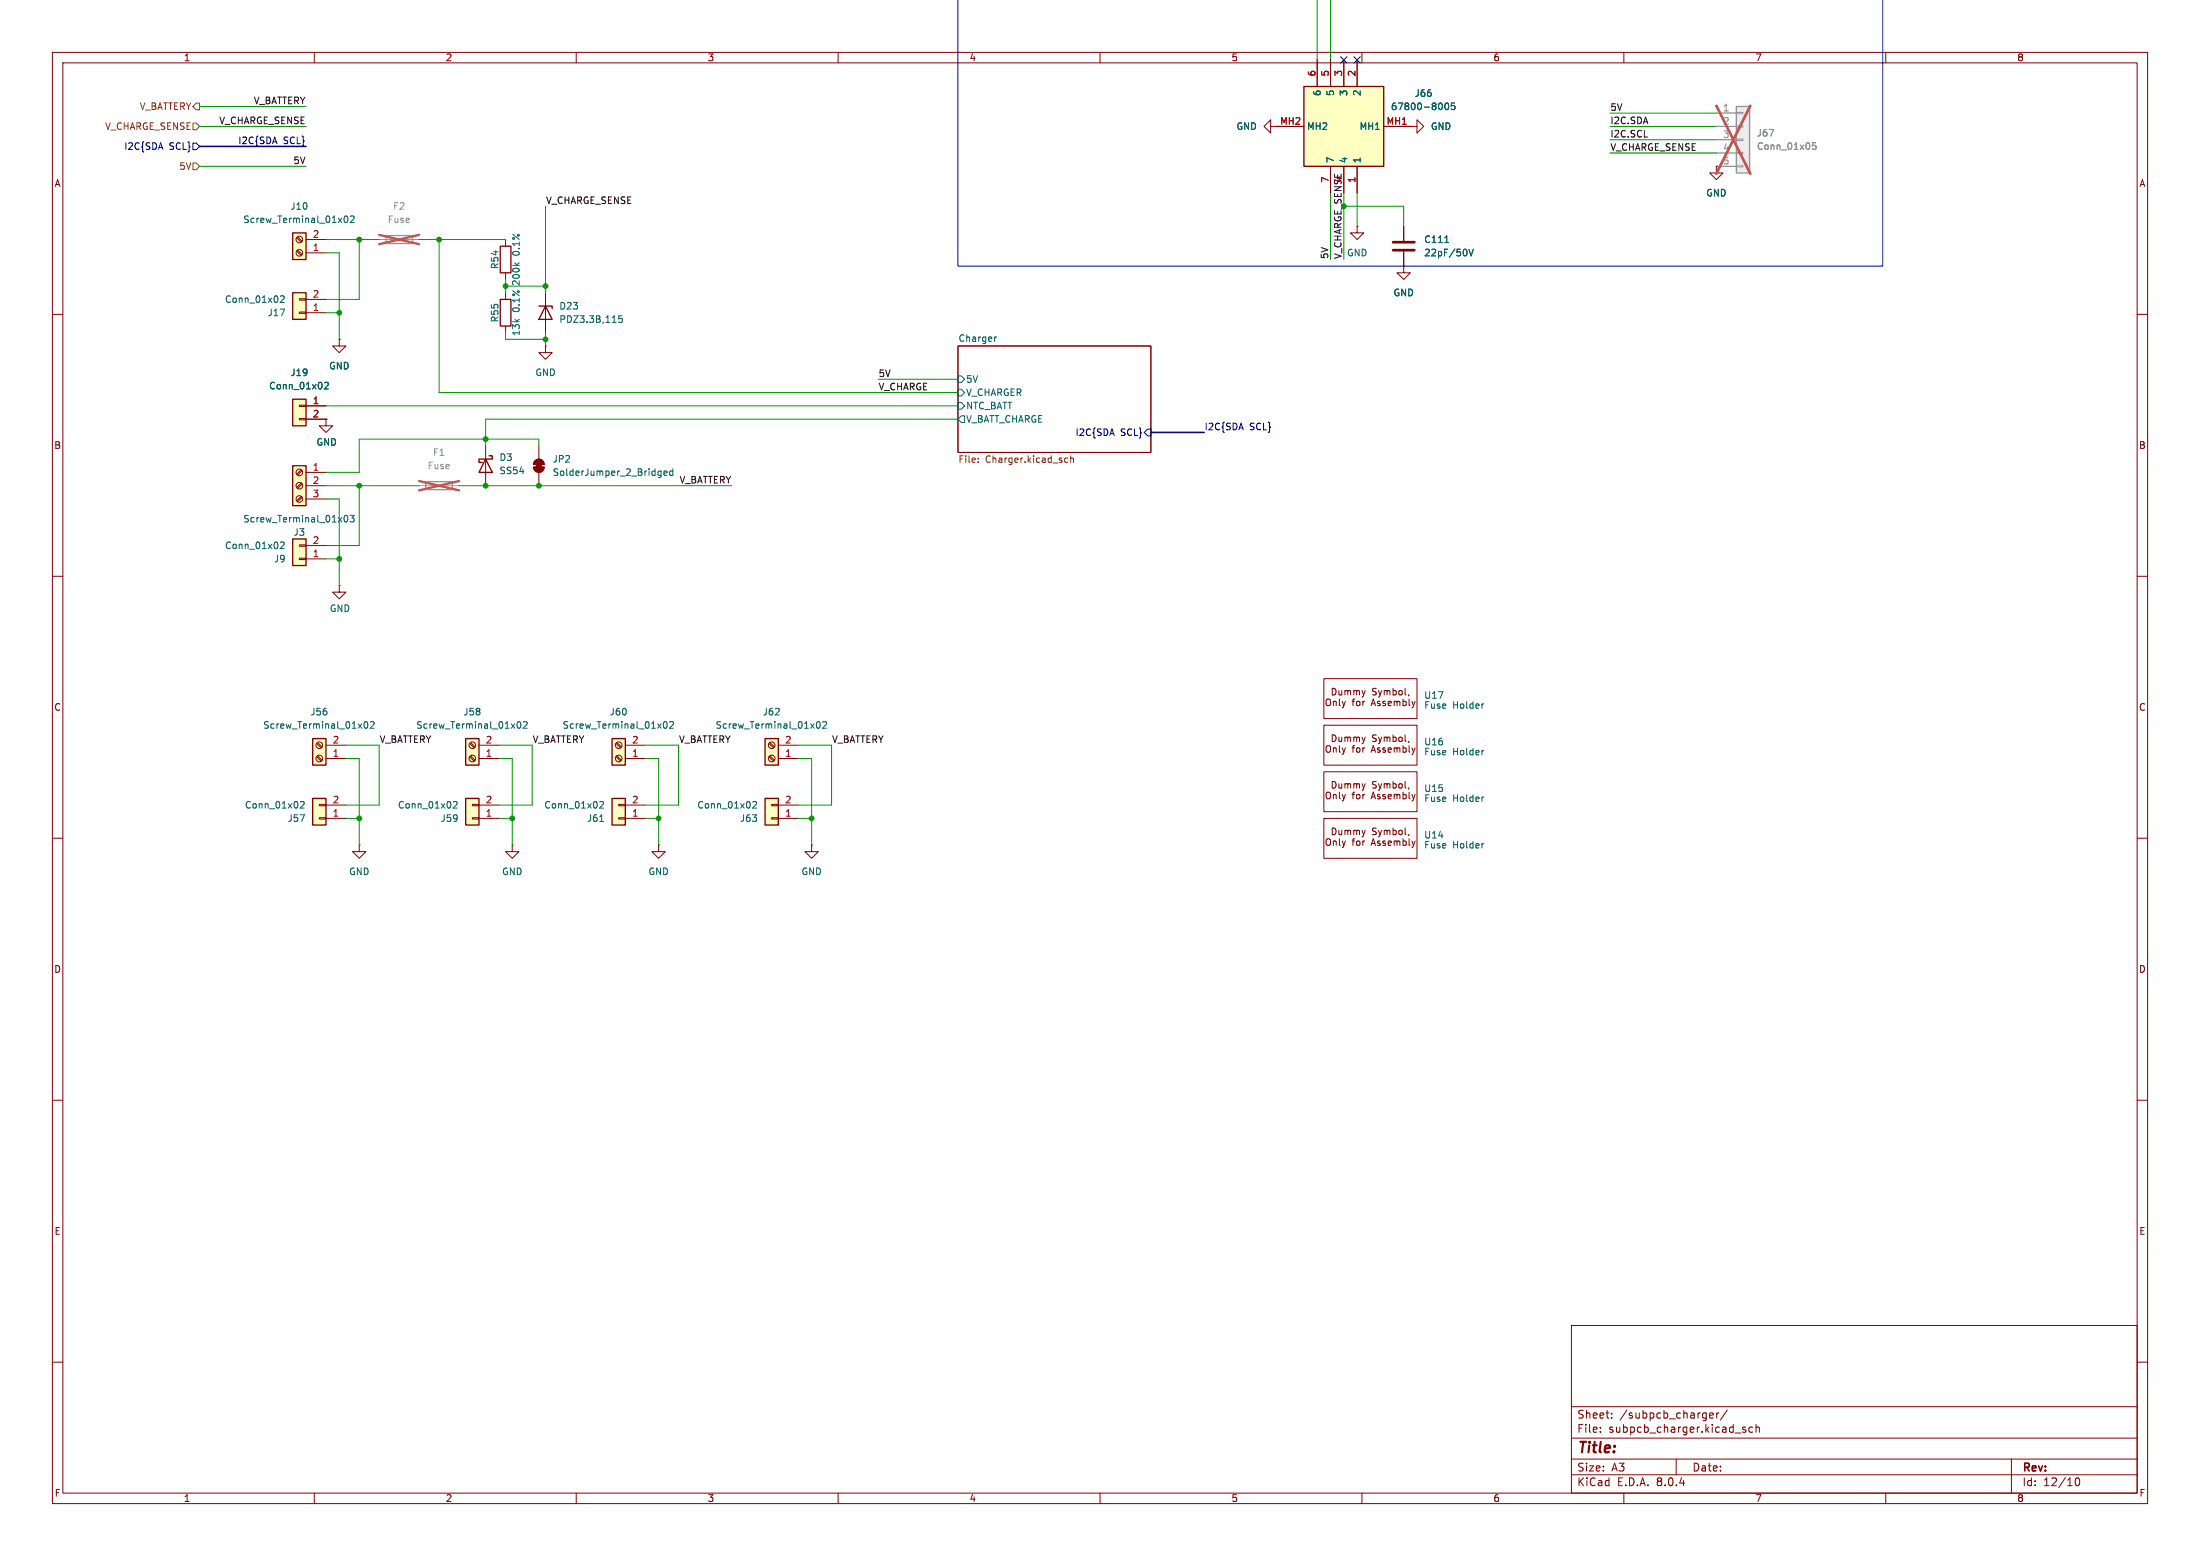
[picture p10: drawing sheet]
<svg xmlns="http://www.w3.org/2000/svg" width="420mm" height="297mm" viewBox="0 0 420 297" stroke-linecap="round" stroke-linejoin="round" font-family="sans-serif">
<g fill="none" stroke="#840000" stroke-width=".19">
<path d="M10 10h400v277h-400zM12 12h396v273h-396zM60 10v2M110 10v2M160 10v2M210 10v2M260 10v2M310 10v2M360 10v2M10 60h2M408 60h2M182.9 66h36.8v20.4h-36.8z"/>
<path d="M10 110h2M408 110h2M10 160h2M408 160h2M68.6 161.3v1.3h1.2l-1.2 1.2-1.3-1.2h1.3M68.6 161.3h.1M97.8 161.3v1.3h1.3l-1.3 1.2-1.3-1.2h1.3M97.8 161.3h.1M125.7 161.3v1.3h1.3l-1.3 1.2-1.2-1.2h1.2M125.7 161.3h.1M154.9 161.3v1.3h1.3l-1.3 1.2-1.2-1.2h1.2M154.9 161.3h.1"/>
<path d="M10 210h2M408 210h2M10 260h2M300 253h108v32h-108zM408 260h2M300 278.5h108M300 274.5h108M300 268.5h108M305.5 273.2v.2M305.5 272.5v.1M307.7 270.5v.2M307.7 269.8v.1"/>
<path d="M320 278.5v3M326.4 270.2l.7-.2-.1-.2-.4-.1-.2 .2v.7h.6M327.7 269.7v1M328.2 269.7l-.3 .1-.2 .2M329.7 269.1l-1.3 1.9M333.2 272.5l-.3-.1-.2 .2v.2l.5 .2v.3h-.5M334.6 272.5l-.4-.1-.3 .3 .1 .6h.6M335.2 272.5l.2-.1 .4 .1 .1 .9M335.2 271.9v1.5M384 278.5v6.5M60 285v2M110 285v2"/>
<path d="M160 285v2M210 285v2M260 285v2M300 281.5h108M310 285v2M360 285v2M396.4 282.2l.1-.1a.8 .8 0 0 1 .5 .7 .8 .8 0 0 1-.5 .8 1 1 0 0 1-.1-1.4z"/>
</g>
<path d="M182.9 74.3h.6l.6 .6-.6 .7h-.6zM182.9 76.8h.6l.6 .7-.6 .6h-.6zM182.9 71.8h.6l.6 .6-.6 .6h-.6zM183.5 79.4h.6v1.2h-.6l-.6-.6zM190.2 64.3l-.3 .3" fill="none" stroke="#006464" stroke-width=".19"/>
<path d="M218.4 82.6l.7-.7h.6v1.3h-.6z" fill="none" stroke="#000084" stroke-width=".19"/>
<path d="M186.7 88.1v.2M186.7 87.5v.1M203.3 88.1l.2 .2 .3-.1M203.8 87.5l-.3-.1-.2 .1M204.4 87.5l.2-.1 .3 .1v.8M204.4 87v1.3" fill="none" stroke="#725600" stroke-width=".19"/>
<path d="M116.8 141h2.6v5.1h-2.6z" fill="#ffffc2"/>
<path d="M116.8 141h2.6v5.1h-2.6z" fill="none" stroke="#840000" stroke-width=".25"/>
<g fill="none" stroke="#840000" stroke-width=".19">
<path d="M117.6 141.9l.9 .8M117.6 144.4l.9 .9M117.8 141.7l.8 .9M117.8 144.3l.8 .8M119.4 144.8h3.8M119.4 142.2h3.8"/>
<circle cx="118.1" cy="144.8" r=".63"/>
<circle cx="118.1" cy="142.2" r=".63"/>
</g>
<path d="M126.8 137.9l.1-.2a.68 .68 0 0 1 .5 .7 .68 .68 0 0 1-.5 .6l-.3-.5zM127.8 137.9l.5-.2 .3 .4-.8 .9h.8" fill="none" stroke="#006464" stroke-width=".19"/>
<path d="M248.9 16.5h15.3v15.3h-15.3z" fill="#ffffc2"/>
<path d="M248.9 16.5h15.3v15.3h-15.3z" fill="none" stroke="#840000" stroke-width=".25"/>
<path d="M251.5 11.4v5.1M254 11.4v5.1M256.5 11.4v5.1M259.1 11.4v5.1M242.6 24.1v-1.2l-1.3 1.2 1.3 1.3v-1.3h6.3M254 31.8v5M256.5 31.8v5M259.1 31.8v5M264.2 24.1h5M259.1 43.2v1.3h1.2l-1.2 1.2-1.3-1.2h1.3M259.1 43.2h.1" fill="none" stroke="#840000" stroke-width=".19"/>
<path d="M276 19.8l.1-.1a.68 .68 0 0 1 .5 .6 .68 .68 0 0 1-.5 .6l-.3-.5zM277.7 19.7h-.6l-.1 .6 .2-.2 .4 .1 .2 .2-.1 .4-.2 .1-.5-.1" fill="none" stroke="#006464" stroke-width=".19"/>
<path d="M116.8 152.4h2.6v5.1h-2.6z" fill="#ffffc2"/>
<path d="M269.2 24.1h1.3v-1.2l1.3 1.2-1.3 1.3v-1.3M269.2 24.1h.1M118.1 153.5h1.3v.3h-1.3zM118.1 156.1h1.3v.2h-1.3zM119.4 156.2h3.8M119.4 153.7h3.8" fill="none" stroke="#840000" stroke-width=".19"/>
<path d="M116.8 152.4h2.6v5.1h-2.6z" fill="none" stroke="#840000" stroke-width=".25"/>
<path d="M114.5 156.8h.7M114.5 153.1l.5-.1 .2 .3-.8 .9h.8" fill="none" stroke="#006464" stroke-width=".19"/>
<path d="M59.7 152.4h2.5v5.1h-2.5z" fill="#ffffc2"/>
<path d="M64.8 111.8v1.2h1.2l-1.2 1.3-1.3-1.3h1.3M64.8 111.8h.1M61 153.5h1.2v.3h-1.2zM61 156.1h1.2v.2h-1.2zM62.2 156.2h3.8M62.2 153.7h3.8" fill="none" stroke="#840000" stroke-width=".19"/>
<path d="M59.7 152.4h2.5v5.1h-2.5z" fill="none" stroke="#840000" stroke-width=".25"/>
<path d="M57.3 153.1l.5-.1 .3 .3-.8 .9h.8" fill="none" stroke="#006464" stroke-width=".19"/>
<path d="M59.7 141h2.5v5.1h-2.5z" fill="#ffffc2"/>
<path d="M59.7 141h2.5v5.1h-2.5z" fill="none" stroke="#840000" stroke-width=".25"/>
<g fill="none" stroke="#840000" stroke-width=".19">
<path d="M60.5 141.9l.8 .8M60.5 144.4l.8 .9M60.6 141.7l.9 .9M60.6 144.3l.9 .8M62.2 144.8h3.8M62.2 142.2h3.8"/>
<circle cx="61" cy="144.8" r=".63"/>
<circle cx="61" cy="142.2" r=".63"/>
</g>
<path d="M69.7 137.8l.1-.1a.68 .68 0 0 1 .4 .7 .68 .68 0 0 1-.4 .6 .84 .84 0 0 1-.1-1.2zM70.7 137.9l.5-.2 .2 .4-.8 .9h.8" fill="none" stroke="#006464" stroke-width=".19"/>
<path d="M88.9 152.4h2.5v5.1h-2.5z" fill="#ffffc2"/>
<path d="M90.2 153.5h1.2v.3h-1.2zM90.2 156.1h1.2v.2h-1.2zM91.4 156.2h3.8M91.4 153.7h3.8" fill="none" stroke="#840000" stroke-width=".19"/>
<path d="M88.9 152.4h2.5v5.1h-2.5z" fill="none" stroke="#840000" stroke-width=".25"/>
<path d="M86.6 153.1l.4-.1 .3 .3-.8 .9h.8" fill="none" stroke="#006464" stroke-width=".19"/>
<path d="M73.7 45h5v1.5h-5z" fill="none" stroke="#9c9b98" stroke-width=".25"/>
<path d="M72.4 45.7h7.6" fill="none" stroke="#9c9b98" stroke-width=".19"/>
<path d="M72.4 44.8l7.6 1.8M80 44.8l-7.6 1.8" fill="none" stroke="#e75356" stroke-width=".46"/>
<path d="M88.9 141h2.5v5.1h-2.5z" fill="#ffffc2"/>
<path d="M88.9 141h2.5v5.1h-2.5z" fill="none" stroke="#840000" stroke-width=".25"/>
<g fill="none" stroke="#840000" stroke-width=".19">
<path d="M64.8 64.8v1.2h1.2l-1.2 1.3-1.3-1.3h1.3M64.8 64.8h.1M89.7 141.9l.8 .8M89.7 144.4l.8 .9M89.8 141.7l.9 .9M89.8 144.3l.9 .8M91.4 144.8h3.8M91.4 142.2h3.8"/>
<circle cx="90.2" cy="142.2" r=".63"/>
<circle cx="90.2" cy="144.8" r=".63"/>
</g>
<path d="M98.9 137.8l.1-.1a.68 .68 0 0 1 .4 .7 .68 .68 0 0 1-.4 .6 .84 .84 0 0 1-.1-1.2zM99.9 137.9l.5-.2 .2 .4-.8 .9h.8" fill="none" stroke="#006464" stroke-width=".19"/>
<path d="M55.9 102.9h2.5v5.1h-2.5z" fill="#ffffc2"/>
<path d="M62.2 80v1.3h1.3l-1.3 1.3-1.2-1.3h1.2M62.2 80h.1M57.1 104h1.3v.3h-1.3zM57.1 106.6h1.3v.2h-1.3zM58.4 106.7h3.8M58.4 104.1h3.8" fill="none" stroke="#840000" stroke-width=".19"/>
<path d="M55.9 102.9h2.5v5.1h-2.5z" fill="none" stroke="#840000" stroke-width=".25"/>
<path d="M53.5 103.6l.5-.2 .3 .4-.8 .9h.8" fill="none" stroke="#006464" stroke-width=".19"/>
<path d="M55.9 76.2h2.5v5.1h-2.5z" fill="#ffffc2"/>
<path d="M57.1 79.9h1.3v.2h-1.3zM57.1 77.3h1.3v.3h-1.3zM58.4 77.5h3.8M58.4 80h3.8" fill="none" stroke="#840000" stroke-width=".19"/>
<path d="M55.9 76.2h2.5v5.1h-2.5z" fill="none" stroke="#840000" stroke-width=".25"/>
<path d="M62 73.1l.4-.1 .3 .3-.8 .9h.8" fill="none" stroke="#006464" stroke-width=".19"/>
<path d="M55.9 88.9h2.5v7.6h-2.5z" fill="#ffffc2"/>
<path d="M55.9 88.9h2.5v7.6h-2.5z" fill="none" stroke="#840000" stroke-width=".25"/>
<g fill="none" stroke="#840000" stroke-width=".19">
<path d="M57.5 94.7l-.9 .9M57.5 92.2l-.9 .8M57.5 89.7l-.9 .8M57.7 94.9l-.9 .9M57.7 92.4l-.9 .8M57.7 89.8l-.9 .9M58.4 90.2h3.8M58.4 92.7h3.8M58.4 95.3h3.8"/>
<circle cx="57.1" cy="92.7" r=".63"/>
<circle cx="57.1" cy="95.2" r=".63"/>
<circle cx="57.1" cy="90.2" r=".63"/>
</g>
<path d="M65.8 98.5l.2-.1a.68 .68 0 0 1 .4 .6 .68 .68 0 0 1-.4 .6l-.3-.4zM66.8 98.4h.8l-.4 .5 .4 .1v.5l-.2 .1-.6-.1" fill="none" stroke="#006464" stroke-width=".19"/>
<path d="M55.9 44.5h2.5v5h-2.5z" fill="#ffffc2"/>
<path d="M55.9 44.5h2.5v5h-2.5z" fill="none" stroke="#840000" stroke-width=".25"/>
<g fill="none" stroke="#840000" stroke-width=".19">
<path d="M56.6 45.4l.9 .8M56.6 47.9l.9 .9M56.8 45.2l.9 .9M56.8 47.8l.9 .8M58.4 48.3h3.8M58.4 45.7h3.8"/>
<circle cx="57.1" cy="45.7" r=".63"/>
<circle cx="57.1" cy="48.3" r=".63"/>
</g>
<path d="M65.9 41.3l.1-.1a.68 .68 0 0 1 .4 .7 .68 .68 0 0 1-.4 .6 .84 .84 0 0 1-.1-1.2zM66.9 41.3l.5-.1 .2 .4-.8 .9h.8" fill="none" stroke="#006464" stroke-width=".19"/>
<path d="M55.9 55.9h2.5v5.1h-2.5z" fill="#ffffc2"/>
<g fill="none" stroke="#840000" stroke-width=".19">
<path d="M57.1 57h1.3v.3h-1.3zM57.1 59.6h1.3v.2h-1.3zM58.4 59.7h3.8M58.4 57.2h3.8M96.5 45.7v1.3M96.5 52.1v1.2M96.5 55.9v1.3M104.1 55.9v7.6M268 43.2v2.8M268 48v2.8M96.5 62.2v1.3M104.1 66v1.3h1.3l-1.3 1.3-1.2-1.3h1.2"/>
<path d="M104.1 66h.1M92.7 85.1v7.6M101.9 89.2h2a1.02 1.02 0 0 1-1 1 1.02 1.02 0 0 1-1-1zM102.1 87.9a1.02 1.02 0 0 1 1.2-.2 1.02 1.02 0 0 1 .6 .9h-2zM102.9 85.1v2.5M102.9 90.2v2.5M252.7 129.5h17.8v7.7h-17.8zM253.2 133.6l.3-.2a.43 .43 0 0 1 .5 .5v.4a.42 .42 0 0 1-.4 .4 .42 .42 0 0 1-.4-.4zM254.3 131.4a.64 .64 0 0 1 .8 .6 .64 .64 0 0 1-.8 .7zM254.5 133.9v.8M254.5 134l.2-.1h.3l.1 .8M255.6 131.8l.1 .8 .3 .1 .1-.2"/>
<path d="M255.7 133.4v1.1l.2 .2M256.1 131.8v.9M256.2 133.9l.3 .8M256.5 134.7l-.3 .4M256.8 131.9l.3-.1 .2 .2M256.8 131.8v.9M256.8 133.9l-.3 .8M257.3 132l.2-.2 .3 .1v.8M257.3 132v.7M258.1 133.9h.5M258.4 131.9l.4-.1 .2 .2M258.4 131.8v.9"/>
<path d="M258.6 133.4l-.3 .2v1.1M259 132l.2-.2 .3 .1v.8M259 132v.7M259 134l.2-.1 .4 .1v.5l-.1 .1-.3 .1-.2-.1zM260 131.8l.3 .9M260.2 133.9v.8M260.3 132.7l-.3 .4M260.5 133.9l-.3 .2M260.6 131.8l-.3 .9M261.7 134.7l.5-1.3 .4 1.3M261.9 134.3h.6M262.7 131.4h-.4l-.3 .2 .1 .3 .6 .3v.3l-.2 .2-.5-.1"/>
<path d="M263.2 131.8l.3 .9M263.4 133.9h-.3l-.1 .1v.2l.4 .1v.3h-.4M263.5 132.7l-.3 .4M263.8 131.8l-.3 .9M264.3 131.9l.3-.1 .2 .2M264.3 131.8v.9M264.5 133.9h-.3l-.2 .1v.2l.5 .1v.3h-.5M264.8 132l.2-.2 .3 .1v.8M264.8 132v.7M265 134.3l.6-.1v-.3h-.4l-.2 .1 .1 .6h.5M265.9 131.9h.5l.1 .5M265.9 131.4v1.3"/>
<path d="M266.2 133.9v.8M266.7 134v.7M267 132.4v-.4l.3-.2 .3 .1 .1 .5M267.2 134v.7M267.8 133.4v1.3M268.2 131.4v1.1M268.4 134.6l-.2 .1-.4-.1M269 134.5l.2 .2M269.5 133.9l.3 .8M269.8 134.7l-.3 .4M270.1 133.9l-.3 .8"/>
</g>
<path d="M55.9 55.9h2.5v5.1h-2.5zM95.5 57.2h2v5h-2zM95.5 47h2v5.1h-2zM102.9 58.4h2.5v.5M104.1 58.4l1.3 2.6h-2.5zM92.7 87.6l1.3 2.6h-2.6zM93.3 87h.7v.6h-2.6v.7h.7" fill="none" stroke="#840000" stroke-width=".25"/>
<g fill="none" stroke="#006464" stroke-width=".19">
<path d="M53.5 56.6l.5-.1 .3 .3-.8 .9h.8M98.3 50.2l.5 .4M99.1 50.2l-.5 .3M275.8 46.3h.7M280 47.8v.8M280.4 47.6l.4 1.2 .5-1.2M118.8 60.3h-.6l-.1 .6 .2-.1h.4l.1 .2v.4l-.2 .1-.5-.1M125.8 89.9l.4 .1M126.2 89.9v1l-.2 .3M126.2 90.7h-.4M126.7 90.3l.7-.1-.1-.2-.4-.1-.2 .2 .1 .6h.5M128.4 90l-.3-.1-.3 .2 .2 .6h.4"/>
<path d="M128.4 89.5v1.2M283.1 134.4h.2"/>
</g>
<path d="M265.9 47.8h4.1M265.9 46.2h4.1" fill="none" stroke="#840000" stroke-width=".51"/>
<g fill="#840000" stroke="#840000" stroke-width=".19">
<path d="M102.4 88.4h1v1h-1z"/>
<path d="M101.9 89.2h2a1.02 1.02 0 0 1-1 1 1.02 1.02 0 0 1-1-1z"/>
<path d="M102.1 87.9a1.02 1.02 0 0 1 1.2-.2 1.02 1.02 0 0 1 .6 .9h-2z"/>
</g>
<path d="M81.3 91.9h5.1v1.6h-5.1z" fill="none" stroke="#9c9b98" stroke-width=".25"/>
<path d="M80 92.7h7.6" fill="none" stroke="#9c9b98" stroke-width=".19"/>
<path d="M80 91.8l7.6 1.8M87.6 91.8l-7.6 1.8" fill="none" stroke="#e75356" stroke-width=".46"/>
<path d="M331.5 20.3h2.5v12.7h-2.5z" fill="#ebeae8"/>
<path d="M327.7 21.6h3.8M327.7 24.1h3.8M327.7 26.7h3.8M327.7 29.2h3.8M327.7 31.8h3.8M331.5 31.6h1.2v.3h-1.2zM331.5 29.1h1.2v.2h-1.2zM331.5 26.5h1.2v.3h-1.2zM331.5 24h1.2v.3h-1.2zM331.5 21.5h1.2v.2h-1.2z" fill="none" stroke="#9c9b98" stroke-width=".19"/>
<path d="M331.5 20.3h2.5v12.7h-2.5z" fill="none" stroke="#9c9b98" stroke-width=".25"/>
<path d="M346.6 27.2h-.6v.7l.2-.2 .4 .1 .1 .2-.1 .4-.1 .1-.5-.1" fill="none" stroke="#939391" stroke-width=".19"/>
<path d="M327.7 20.2l6.4 12.9M334.1 20.2l-6.4 12.9" fill="none" stroke="#e75356" stroke-width=".46"/>
<g fill="none" stroke="#840000" stroke-width=".19">
<path d="M327.7 31.8v1.2h1.2l-1.2 1.3-1.3-1.3h1.3M327.7 31.8h.1M268 50.8v1.3h1.2l-1.2 1.2-1.3-1.2h1.3M268 50.8h.1M252.7 138.4h17.8v7.7h-17.8zM252.7 156.2h17.8v7.6h-17.8zM252.7 147.3h17.8v7.6h-17.8zM253.2 142.5l.3-.2a.43 .43 0 0 1 .5 .4v.5a.42 .42 0 0 1-.4 .4 .42 .42 0 0 1-.4-.4zM253.2 151.4l.3-.2a.43 .43 0 0 1 .5 .4v.5a.42 .42 0 0 1-.4 .4 .42 .42 0 0 1-.4-.4zM254.3 140.3a.64 .64 0 0 1 .8 .6 .64 .64 0 0 1-.8 .6zM254.3 149.2a.64 .64 0 0 1 .8 .6 .64 .64 0 0 1-.8 .6zM254.3 158.1a.64 .64 0 0 1 .8 .6 .64 .64 0 0 1-.8 .6z"/>
<path d="M254.5 142.7v.9M254.5 151.6v.9M254.5 142.9l.2-.2 .3 .1 .1 .8M254.5 151.8l.2-.2 .3 .1 .1 .8M255.6 158.5l.1 .8h.3l.1-.1M255.6 140.7l.1 .8h.3l.1-.1M255.6 149.6l.1 .8h.3l.1-.1M255.7 142.3v1.1l.2 .2M255.7 151.2v1.1l.2 .2M256.1 140.7v.8M256.1 149.6v.8M256.1 158.5v.8"/>
<path d="M256.2 142.7l.3 .9M256.2 151.6l.3 .9M256.5 143.6l-.3 .4M256.5 152.5l-.3 .4M256.8 158.6l.3-.1 .2 .2M256.8 140.7v.8M256.8 149.6v.8M256.8 158.5v.8M256.8 140.8l.3-.1 .2 .2M256.8 149.7l.3-.1 .2 .2M256.8 142.7l-.3 .9M256.8 151.6l-.3 .9"/>
<path d="M257.3 158.7l.2-.2h.3v.8M257.3 140.9v.6M257.3 149.8v.6M257.3 158.7v.6M257.3 140.9l.2-.2 .3 .1v.7M257.3 149.8l.2-.2h.3v.8M258.1 142.7h.5M258.1 151.6h.5M258.4 158.6l.4-.1 .2 .2M258.4 140.7v.8M258.4 149.6v.8M258.4 158.5v.8"/>
<path d="M258.4 140.8l.4-.1 .2 .2M258.4 149.7l.4-.1 .2 .2M258.6 142.3l-.3 .2v1.1M258.6 151.2l-.3 .2v1.1M259 158.7l.2-.2h.3v.8M259 140.9v.6M259 149.8v.6M259 158.7v.6M259 140.9l.2-.2 .3 .1v.7M259 149.8l.2-.2h.3v.8M259 142.9l.2-.2 .4 .2v.4l-.1 .2-.3 .1-.2-.1zM259 151.8l.2-.2 .4 .2v.4l-.1 .2-.3 .1-.2-.1z"/>
<path d="M260 158.5l.3 .8M260 140.7l.3 .8M260 149.6l.3 .8M260.2 142.7v.9M260.2 151.6v.9M260.3 159.3l-.3 .4M260.3 141.5l-.3 .5M260.3 150.4l-.3 .5M260.5 142.7l-.3 .3M260.5 151.6l-.3 .3M260.6 158.5l-.3 .8M260.6 140.7l-.3 .8"/>
<path d="M260.6 149.6l-.3 .8M261.7 143.6l.5-1.3 .4 1.3M261.7 152.5l.5-1.3 .4 1.3M261.9 143.2h.6M261.9 152.1h.6M262.7 158.1h-.4l-.3 .2 .1 .3 .6 .2v.4l-.2 .1h-.5M262.7 140.3h-.4l-.3 .2 .1 .3 .6 .3v.3l-.2 .1h-.5M262.7 149.2h-.4l-.3 .2 .1 .3 .6 .2v.4l-.2 .1h-.5M263.2 158.5l.3 .8M263.2 149.6l.3 .8M263.2 140.7l.3 .8M263.4 142.8l-.3-.1-.1 .2v.2l.4 .1v.3h-.4"/>
<path d="M263.4 151.7l-.3-.1-.1 .2v.2l.4 .1v.3h-.4M263.5 159.3l-.3 .4M263.5 141.5l-.3 .5M263.5 150.4l-.3 .5M263.8 149.6l-.3 .8M263.8 158.5l-.3 .8M263.8 140.7l-.3 .8M264.3 158.6l.3-.1 .2 .2M264.3 140.7v.8M264.3 149.6v.8M264.3 158.5v.8M264.3 140.8l.3-.1 .2 .2"/>
<path d="M264.3 149.7l.3-.1 .2 .2M264.5 142.8l-.3-.1-.2 .2v.2l.5 .1v.3h-.5M264.5 151.7l-.3-.1-.2 .2v.2l.5 .1v.3h-.5M264.8 158.7l.2-.2h.3v.8M264.8 140.9v.6M264.8 149.8v.6M264.8 158.7v.6M264.8 140.9l.2-.2 .3 .1v.7M264.8 149.8l.2-.2h.3v.8M265 143.2l.6-.2v-.2l-.4-.1-.2 .2 .1 .6h.5M265 152.1l.6-.2v-.2l-.4-.1-.2 .2 .1 .6h.5M265.9 158.5h.5l.1 .6"/>
<path d="M265.9 140.3v1.2M265.9 149.2v1.2M265.9 158.1v1.2M265.9 140.8h.5l.1 .5M265.9 149.6h.5l.1 .6M266.2 142.7v.9M266.2 151.6v.9M266.7 142.9v.7M266.7 151.8v.7M267 159.1v-.4l.3-.2 .3 .1 .1 .5M267 141.3v-.4l.3-.2 .3 .1 .1 .5M267 150.2v-.4l.3-.2 .3 .1 .1 .5"/>
<path d="M267.2 142.9v.7M267.2 151.8v.7M267.8 142.3v1.3M267.8 151.2v1.3M268.2 140.3v1.1M268.2 149.2v1.1M268.2 158.1v1M268.4 143.5l-.2 .1-.4-.1M268.4 152.4l-.2 .1-.4-.1M269 143.4l.2 .2M269 152.3l.2 .2M269.5 142.7l.3 .9"/>
<path d="M269.5 151.6l.3 .9M269.8 143.6l-.3 .4M269.8 152.5l-.3 .4M270.1 142.7l-.3 .9M270.1 151.6l-.3 .9M253.2 160.3l.3-.2a.43 .43 0 0 1 .5 .4v.4a.42 .42 0 0 1-.4 .5 .42 .42 0 0 1-.4-.5zM254.5 160.5v.9M254.5 160.6l.2-.1 .3 .1 .1 .8M255.7 160.1v1.1l.2 .2M256.2 160.5l.3 .9M256.5 161.4l-.3 .4M256.8 160.5l-.3 .9"/>
<path d="M258.1 160.5h.5M258.6 160.1l-.3 .2v1.1M259 160.6l.2-.1 .4 .1v.5l-.1 .2-.3 .1-.2-.2zM260.2 160.5v.9M260.5 160.5l-.3 .3M261.7 161.4l.5-1.3 .4 1.3M261.9 161h.6M263.4 160.6l-.3-.1-.1 .2v.2l.4 .1v.3h-.4M264.5 160.6l-.3-.1-.2 .2v.2l.5 .1v.3h-.5M265 160.9l.6-.1v-.2l-.4-.1-.2 .2 .1 .6h.5M266.2 160.5v.9M266.7 160.7v.7"/>
<path d="M267.2 160.7v.7M267.8 160.1v1.3M268.4 161.2l-.2 .2-.4-.1M269 161.2l.2 .2M269.5 160.5l.3 .9M269.8 161.4l-.3 .4M270.1 160.5l-.3 .9"/>
</g>
<path d="M283.1 143.2h.2M283.1 152.1h.2M283.1 161h.2" fill="none" stroke="#006464" stroke-width=".19"/>
<path d="M146 152.4h2.6v5.1h-2.6z" fill="#ffffc2"/>
<path d="M147.3 153.5h1.3v.3h-1.3zM147.3 156.1h1.3v.2h-1.3zM148.6 156.2h3.8M148.6 153.7h3.8" fill="none" stroke="#840000" stroke-width=".19"/>
<path d="M146 152.4h2.6v5.1h-2.6z" fill="none" stroke="#840000" stroke-width=".25"/>
<path d="M143.7 153.1l.5-.1 .2 .3-.8 .9h.8" fill="none" stroke="#006464" stroke-width=".19"/>
<path d="M146 141h2.6v5.1h-2.6z" fill="#ffffc2"/>
<path d="M146 141h2.6v5.1h-2.6z" fill="none" stroke="#840000" stroke-width=".25"/>
<g fill="none" stroke="#840000" stroke-width=".19">
<path d="M251.5 11.4v5.1M254 11.4v5.1M256.5 11.4v5.1M259.1 11.4v5.1M243.8 24.1h5.1M254 31.8v5M256.5 31.8v5M259.1 31.8v5M264.2 24.1h5M269.2 24.1h.1M327.7 31.8h.1M268 50.8h.1"/>
<path d="M268 43.2v2.8M268 48v2.8M58.4 77.5h3.8M64.8 64.8h.1M58.4 80h3.8M62.2 80h.1M146.8 141.9l.9 .8M146.8 144.4l.9 .9M147 141.7l.9 .9M147 144.3l.9 .8M148.6 144.8h3.8M148.6 142.2h3.8"/>
<circle cx="147.3" cy="142.2" r=".63"/>
<circle cx="147.3" cy="144.8" r=".63"/>
</g>
<path d="M276 19.8l.1-.1a.68 .68 0 0 1 .5 .6 .68 .68 0 0 1-.5 .6l-.3-.5zM277.7 19.7h-.6l-.1 .6 .2-.2 .4 .1 .2 .2-.1 .4-.2 .1-.5-.1M275.8 46.3h.7M280 47.8v.8M280.4 47.6l.4 1.2 .5-1.2M62 73.1l.4-.1 .3 .3-.8 .9h.8M156 137.9l.1-.2a.68 .68 0 0 1 .5 .7 .68 .68 0 0 1-.5 .6l-.3-.5zM157.1 137.9l.4-.2 .3 .4-.8 .9h.8" fill="none" stroke="#006464" stroke-width=".19"/>
<path d="M36.8 23.5h.7l.6 .6-.6 .7h-.7zM36.8 20.3l.7-.6h.6v1.3h-.6zM36.8 31.1h.7l.6 .7-.6 .6h-.7z" fill="none" stroke="#725600" stroke-width=".19"/>
<path d="M255.9 10.8l1.2 1.2M257.1 10.8l-1.2 1.2M258.5 10.8l1.2 1.2M259.7 10.8l-1.2 1.2M36.8 27.3h.7l.6 .6-.6 .7h-.7z" fill="none" stroke="#000084" stroke-width=".19"/>
<path d="M359.4 0v50.8h-176.5v-50.8" fill="none" stroke="#0000c2" stroke-width=".19"/>
<path d="M38.1 27.9h20.3M219.7 82.6h10.2" fill="none" stroke="#000084" stroke-width=".3"/>
<g fill="none" stroke="#009600" stroke-width=".19">
<path d="M251.5 -.1v11.5M254 -.1v11.5M38.1 24.1h20.3M38.1 31.8h20.3M38.1 20.3h20.3M104.1 39.4v16.5M254 36.8v12.7M259.1 36.8v6.4M307.3 29.2h20.4M307.3 24.1h20.4M307.3 26.7h20.4M307.3 21.6h20.4"/>
<path d="M62.2 48.3h2.6v16.5M62.2 45.7h10.2M62.2 59.7h2.6M68.6 45.7v11.5h-6.4M80 45.7h16.5M83.8 45.7v29.2h99.1M96.5 53.3v2.6M96.5 54.6h7.6M268 43.2v-3.8h-11.5v10.1M62.2 77.5h120.7M96.5 63.5v1.3h7.6M104.1 63.5v2.5"/>
<path d="M167.6 72.4h15.3M62.2 95.3h2.6v16.5M62.2 92.7h17.8M68.6 92.7v11.4h-6.4M87.6 92.7h52.1M102.9 85.1v-1.3h-34.3v6.4h-6.4M182.9 80h-90.2v5.1M62.2 106.7h2.6M66 144.8h2.6v16.5M66 142.2h6.4v11.5h-6.4M66 156.2h2.6M95.2 142.2h6.4v11.5h-6.4"/>
<path d="M95.2 156.2h2.6M95.2 144.8h2.6v16.5M123.2 142.2h6.3v11.5h-6.3M123.2 144.8h2.5v16.5M123.2 156.2h2.5M152.4 144.8h2.5v16.5M152.4 142.2h6.3v11.5h-6.3M152.4 156.2h2.5"/>
</g>
<path d="M346.6 27.2h-.6v.7l.2-.2 .4 .1 .1 .2-.1 .4-.1 .1-.5-.1" fill="none" stroke="#939391" stroke-width=".19"/>
<path d="M327.7 21.6h3.8M327.7 24.1h3.8M327.7 26.7h3.8M327.7 29.2h3.8M327.7 31.8h3.8" fill="none" stroke="#9c9b98" stroke-width=".19"/>
<path d="M327.7 20.2l6.4 12.9M334.1 20.2l-6.4 12.9" fill="none" stroke="#e75356" stroke-width=".46"/>
<g fill="#009600" stroke="#009600" stroke-width=".19">
<circle cx="104.1" cy="54.6" r=".46"/>
<circle cx="68.6" cy="45.7" r=".46"/>
<circle cx="64.8" cy="106.7" r=".46"/>
<circle cx="97.8" cy="156.2" r=".46"/>
<circle cx="68.6" cy="156.2" r=".46"/>
<circle cx="92.7" cy="83.8" r=".46"/>
<circle cx="92.7" cy="92.7" r=".46"/>
<circle cx="102.9" cy="92.7" r=".46"/>
<circle cx="83.8" cy="45.7" r=".46"/>
<circle cx="96.5" cy="54.6" r=".46"/>
<circle cx="154.9" cy="156.2" r=".46"/>
<circle cx="125.7" cy="156.2" r=".46"/>
<circle cx="64.8" cy="59.7" r=".46"/>
<circle cx="104.1" cy="64.8" r=".46"/>
<circle cx="68.6" cy="92.7" r=".46"/>
</g>
<text font-size="2.8" fill="#840000" x="301" y="277.9">Title:</text>
<g font-size="2.1" fill="#840000">
<text x="301" y="273.7">File:</text>
<text x="301" y="271">Sheet:</text>
<text x="307.1" y="273.7">subpcb_charger.kicad_sch</text>
<text x="309.2" y="271">/subpcb_charger/</text>
<text x="301" y="281.1">Size:</text>
<text x="307.6" y="281.1">A3</text>
<text x="323" y="281.1">Date:</text>
<text x="386" y="281.3">Rev:</text>
<text x="301" y="283.9">KiCad</text>
<text x="308.7" y="283.9">E.D.A.</text>
<text x="316.3" y="283.9">8.0.4</text>
<text x="386" y="283.9">Id:</text>
<text x="390.1" y="283.9">12/10</text>
</g>
<g font-size="1.8" fill="#840000">
<text x="35" y="11.9">1</text>
<text x="85" y="11.9">2</text>
<text x="135" y="11.9">3</text>
<text x="185" y="11.9">4</text>
<text x="235" y="11.9">5</text>
<text x="285" y="11.9">6</text>
<text x="335" y="11.9">7</text>
<text x="385" y="11.9">8</text>
<text x="244.3" y="23.9">MH2</text>
<text x="10.3" y="35.9">A</text>
<text x="408.3" y="35.9">A</text>
<text x="10.3" y="85.9">B</text>
<text x="408.2" y="85.9">B</text>
<text x="10.3" y="135.9">C</text>
<text x="266.5" y="134">for</text>
<text x="408.2" y="135.9">C</text>
<text x="266.5" y="142.9">for</text>
<text x="266.5" y="151.7">for</text>
<text x="266.5" y="160.6">for</text>
<text x="10.3" y="185.9">D</text>
<text x="408.2" y="185.9">D</text>
<text x="10.3" y="235.9">E</text>
<text x="408.3" y="235.9">E</text>
<text x="10.3" y="285.9">F</text>
<text x="35" y="286.9">1</text>
<text x="85" y="286.9">2</text>
<text x="135" y="286.9">3</text>
<text x="185" y="286.9">4</text>
<text x="235" y="286.9">5</text>
<text x="285" y="286.9">6</text>
<text x="335" y="286.9">7</text>
<text x="385" y="286.9">8</text>
<text x="408.3" y="285.9">F</text>
</g>
<g font-size="1.8" fill="#a90000">
<text x="251.2" y="14.7" transform="rotate(-90 251.2 14.7)">6</text>
<text x="253.7" y="14.7" transform="rotate(-90 253.7 14.7)">5</text>
<text x="256.3" y="14.7" transform="rotate(-90 256.3 14.7)">3</text>
<text x="258.8" y="14.7" transform="rotate(-90 258.8 14.7)">2</text>
<text x="264.6" y="23.9">MH1</text>
<text x="253.7" y="35" transform="rotate(-90 253.7 35)">7</text>
<text x="256.3" y="35" transform="rotate(-90 256.3 35)">4</text>
<text x="258.8" y="35" transform="rotate(-90 258.8 35)">1</text>
<text x="59.6" y="45.5">2</text>
<text x="59.6" y="48">1</text>
<text x="59.6" y="59.4">1</text>
<text x="59.6" y="56.9">2</text>
<text x="59.6" y="77.2">1</text>
<text x="59.6" y="79.8">2</text>
<text x="59.6" y="89.9">1</text>
<text x="59.6" y="92.5">2</text>
<text x="59.6" y="95">3</text>
<text x="59.6" y="106.4">1</text>
<text x="59.6" y="103.9">2</text>
<text x="63.4" y="142">2</text>
<text x="92.6" y="142">2</text>
<text x="120.6" y="142">2</text>
<text x="149.8" y="142">2</text>
<text x="63.4" y="144.5">1</text>
<text x="92.6" y="144.5">1</text>
<text x="120.6" y="144.5">1</text>
<text x="149.8" y="144.5">1</text>
<text x="63.4" y="156">1</text>
<text x="63.4" y="153.4">2</text>
<text x="92.6" y="156">1</text>
<text x="92.6" y="153.4">2</text>
<text x="120.6" y="156">1</text>
<text x="120.6" y="153.4">2</text>
<text x="149.8" y="156">1</text>
<text x="149.8" y="153.4">2</text>
</g>
<g font-size="1.8" fill="#725600">
<text x="26.6" y="21.2">V_BATTERY</text>
<text x="20" y="25">V_CHARGE_SENSE</text>
<text x="34.1" y="32.6">5V</text>
<text x="182.9" y="88.7">File:</text>
<text x="188.1" y="88.7">Charger.kicad_sch</text>
</g>
<g font-size="1.8" fill="#0f0f0f">
<text x="41.8" y="23.8">V_CHARGE_SENSE</text>
<text x="48.4" y="20">V_BATTERY</text>
<text x="307.3" y="23.8">I2C.SDA</text>
<text x="307.3" y="21.2">5V</text>
<text x="307.3" y="26.3">I2C.SCL</text>
<text x="307.3" y="28.9">V_CHARGE_SENSE</text>
<text x="55.9" y="31.4">5V</text>
<text x="104.1" y="39">V_CHARGE_SENSE</text>
<text x="253.7" y="49.5" transform="rotate(-90 253.7 49.5)">5V</text>
<text x="167.6" y="74.6">V_CHARGE</text>
<text x="167.6" y="72">5V</text>
<text x="129.6" y="92.4">V_BATTERY</text>
<text x="72.4" y="141.9">V_BATTERY</text>
<text x="101.6" y="141.9">V_BATTERY</text>
<text x="129.5" y="141.9">V_BATTERY</text>
<text x="158.7" y="141.9">V_BATTERY</text>
</g>
<g font-size="1.8" fill="#006464">
<text x="252.3" y="18.4" transform="rotate(-90 252.3 18.4)">6</text>
<text x="254.9" y="18.4" transform="rotate(-90 254.9 18.4)">5</text>
<text x="257.4" y="18.4" transform="rotate(-90 257.4 18.4)">3</text>
<text x="259.9" y="18.4" transform="rotate(-90 259.9 18.4)">2</text>
<text x="265.5" y="21.2">67800-8005</text>
<text x="270" y="18.7">J66</text>
<text x="235.9" y="25">GND</text>
<text x="249.4" y="25">MH2</text>
<text x="259.5" y="25">MH1</text>
<text x="273.1" y="25">GND</text>
<text x="254.9" y="31.2" transform="rotate(-90 254.9 31.2)">7</text>
<text x="257.4" y="31.2" transform="rotate(-90 257.4 31.2)">4</text>
<text x="259.9" y="31.2" transform="rotate(-90 259.9 31.2)">1</text>
<text x="55.4" y="40.2">J10</text>
<text x="325.6" y="37.7">GND</text>
<text x="46.3" y="42.8">Screw_Terminal_01x02</text>
<text x="271.8" y="46.6">C111</text>
<text x="95.4" y="51.5" transform="rotate(-90 95.4 51.5)">R54</text>
<text x="99.4" y="48.9" transform="rotate(-90 99.4 48.9)">0.1%</text>
<text x="257" y="49.1">GND</text>
<text x="271.8" y="49.1">22pF/50V</text>
<text x="42.8" y="58">Conn_01x02</text>
<text x="99.4" y="59.6" transform="rotate(-90 99.4 59.6)">0.1% 200k</text>
<text x="106.7" y="59.3">D23</text>
<text x="265.9" y="56.7">GND</text>
<text x="51" y="60.6">J17</text>
<text x="95.4" y="61.6" transform="rotate(-90 95.4 61.6)">R55</text>
<text x="99.4" y="64.2" transform="rotate(-90 99.4 64.2)">13k</text>
<text x="106.7" y="61.8">PDZ3.3B,115</text>
<text x="182.9" y="65.3">Charger</text>
<text x="55.4" y="72">J19</text>
<text x="62.7" y="70.7">GND</text>
<text x="102.1" y="72">GND</text>
<text x="51.3" y="74.5">Conn_01x02</text>
<text x="184.3" y="75.8">V_CHARGER</text>
<text x="184.3" y="73.3">5V</text>
<text x="184.3" y="80.9">V_BATT_CHARGE</text>
<text x="184.3" y="78.3">NTC_BATT</text>
<text x="60.3" y="85.3">GND</text>
<text x="95.3" y="88.2">D3</text>
<text x="105.4" y="88.5">JP2</text>
<text x="95.3" y="90.7">SS54</text>
<text x="105.4" y="91">SolderJumper_2_Bridged</text>
<text x="46.3" y="99.9">Screw_Terminal_01x03</text>
<text x="42.8" y="105">Conn_01x02</text>
<text x="52.2" y="107.5">J9</text>
<text x="56" y="102.5">J3</text>
<text x="62.9" y="117">GND</text>
<text x="59.2" y="136.8">J56</text>
<text x="88.4" y="136.8">J58</text>
<text x="116.3" y="136.8">J60</text>
<text x="145.5" y="136.8">J62</text>
<text x="271.8" y="133.6">U17</text>
<text x="271.8" y="135.5">Fuse</text>
<text x="277.3" y="135.5">Holder</text>
<text x="50.2" y="139.3">Screw_Terminal_01x02</text>
<text x="79.4" y="139.3">Screw_Terminal_01x02</text>
<text x="107.3" y="139.3">Screw_Terminal_01x02</text>
<text x="136.5" y="139.3">Screw_Terminal_01x02</text>
<text x="271.8" y="142.5">U16</text>
<text x="271.8" y="144.4">Fuse</text>
<text x="277.3" y="144.4">Holder</text>
<text x="46.7" y="154.5">Conn_01x02</text>
<text x="75.9" y="154.5">Conn_01x02</text>
<text x="103.8" y="154.5">Conn_01x02</text>
<text x="133" y="154.5">Conn_01x02</text>
<text x="271.8" y="151.4">U15</text>
<text x="271.8" y="153.3">Fuse</text>
<text x="277.3" y="153.3">Holder</text>
<text x="54.8" y="157.1">J57</text>
<text x="84" y="157.1">J59</text>
<text x="112" y="157.1">J61</text>
<text x="141.2" y="157.1">J63</text>
<text x="271.8" y="160.2">U14</text>
<text x="66.5" y="167.2">GND</text>
<text x="95.8" y="167.2">GND</text>
<text x="123.7" y="167.2">GND</text>
<text x="152.9" y="167.2">GND</text>
<text x="271.8" y="162.2">Fuse</text>
<text x="277.3" y="162.2">Holder</text>
</g>
<g font-size="1.8" fill="#a5a4a2">
<text x="328.9" y="21.3">1</text>
<text x="328.9" y="23.9">2</text>
<text x="328.9" y="26.4">3</text>
<text x="328.9" y="29">4</text>
<text x="328.9" y="31.5">5</text>
</g>
<g font-size="1.8" fill="#000084">
<text x="23.6" y="28.8">I2C{SDA</text>
<text x="32.3" y="28.8">SCL}</text>
<text x="45.4" y="27.6">I2C{SDA</text>
<text x="54.1" y="27.6">SCL}</text>
<text x="205.2" y="83.4">I2C{SDA</text>
<text x="213.9" y="83.4">SCL}</text>
<text x="229.9" y="82.2">I2C{SDA</text>
<text x="238.5" y="82.2">SCL}</text>
</g>
<g font-size="1.8" fill="#939391">
<text x="335.3" y="26.3">J67</text>
<text x="335.3" y="28.8">Conn_01x05</text>
<text x="74.9" y="40.2">F2</text>
<text x="73.9" y="42.8">Fuse</text>
<text x="81.5" y="89.8">Fuse</text>
<text x="82.6" y="87.2">F1</text>
</g>
<text font-size="1.8" fill="#009600" x="256.2" y="49.5" transform="rotate(-90 256.2 49.5)">V_CHARGE_SENSE</text>
</svg>
